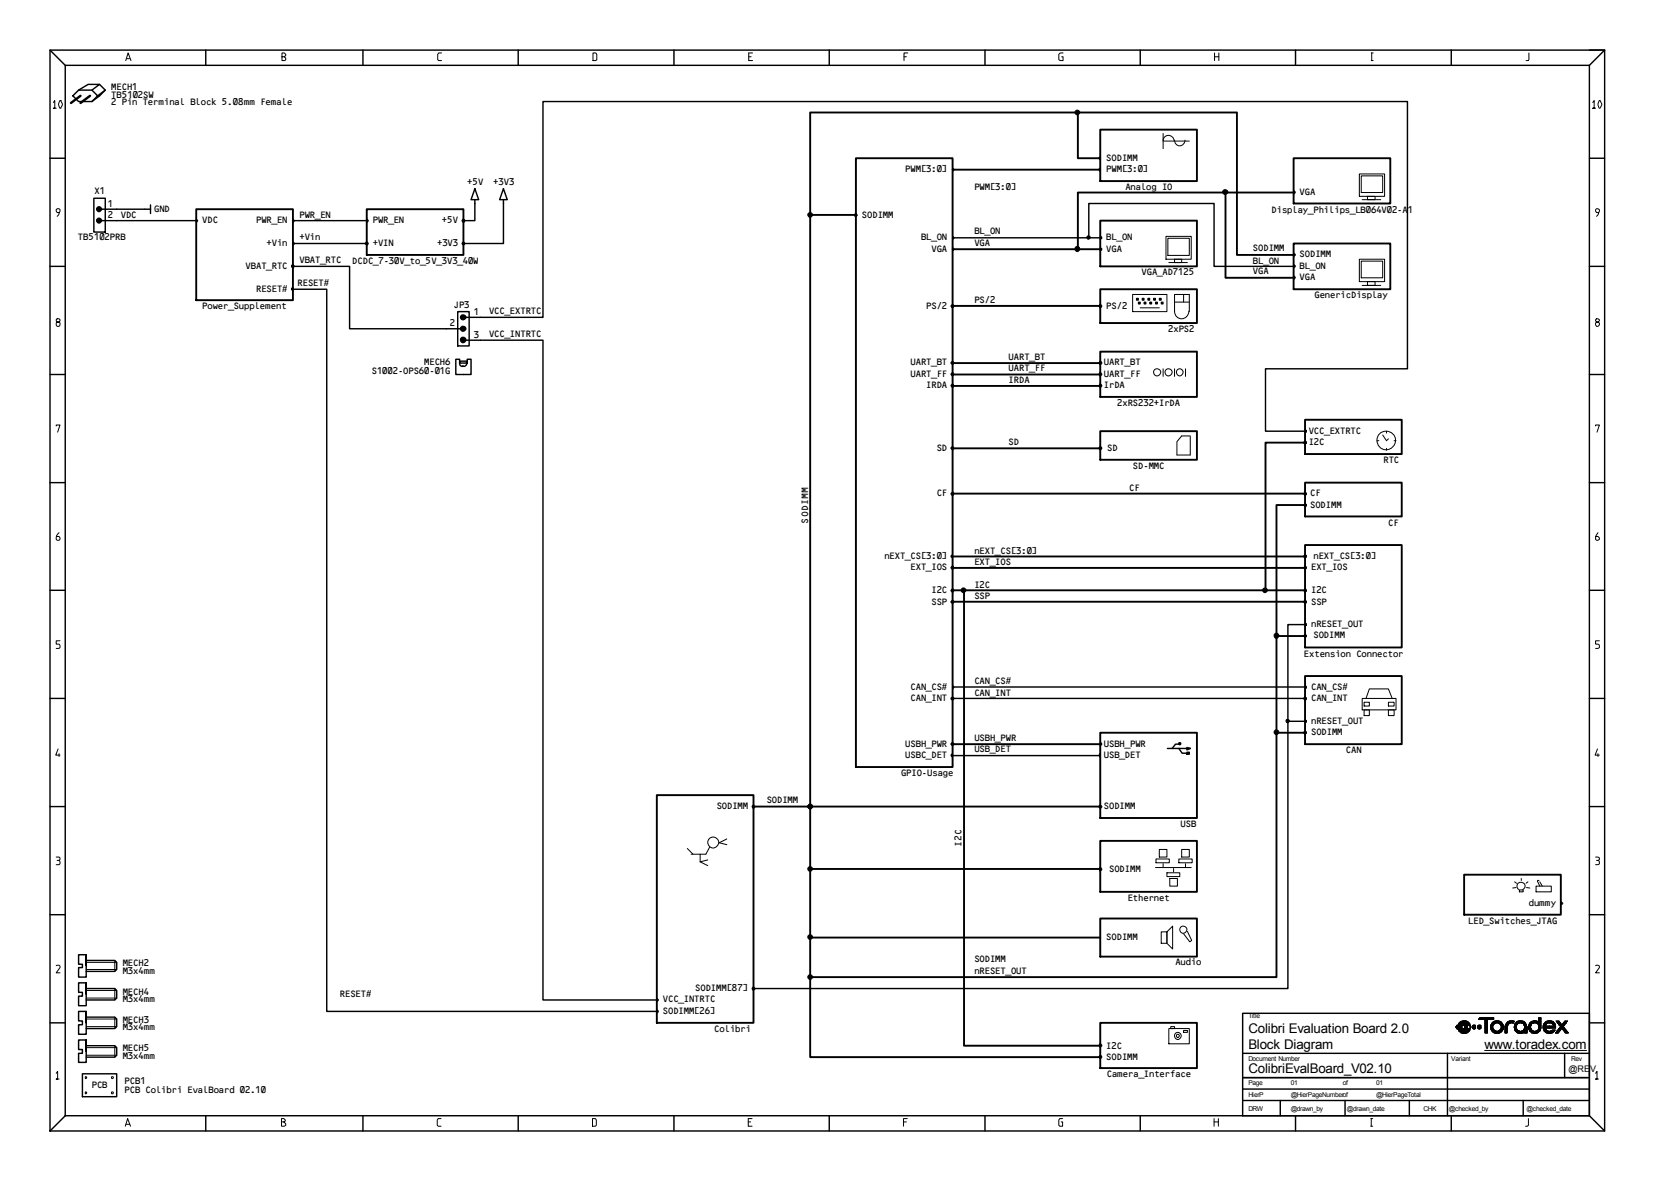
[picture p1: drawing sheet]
<svg xmlns="http://www.w3.org/2000/svg" width="297mm" height="210mm" viewBox="0 0 297 210" stroke-linecap="round" stroke-linejoin="round" font-family="sans-serif">
<g fill="none" stroke="#000" stroke-width=".25">
<path d="M8.9 8.9h276.3v192.1h-276.3zM8.9 8.9l2.7 2.7M11.6 11.6h270.9v186.7h-270.9zM14 16h2.3l1.1 1-1.1 1h-2.3l-1-1zM14 16l1.7-1h2l-1.4 1M17.7 15l1 1-1.3 1M18.7 16l-1 1-1.4 1M36.6 8.9v2.7M64.5 8.9v2.7M92.1 8.9v2.7M119.8 8.9v2.7M147.4 8.9v2.7"/>
<path d="M175.1 8.9v2.7M202.7 8.9v2.7M230.3 8.9v2.7M258 8.9v2.7M282.5 8.9h2.7l-2.7 2.7M8.9 28.1h2.7M16.7 35.2h2v6h-2zM17.7 37.2h9.1M17.7 39.2h17.2M26.8 36.4v1.5M52.1 39.2h13.1M84.4 33.5l.7 2h-1.4z"/>
<path d="M84.4 35.5v3.7h-2M89.5 33.5l.7 2h-1.4zM89.5 35.5v7.8h-7.1M282.5 28.1h2.7M8.9 47.3h2.7M52.1 47.3h10v11.1h20.3M52.1 51.4h6v128.4h58.7M52.1 43.3h13.1M81.4 55.4h2v6.1h-2zM82.4 56.4h14.1v-38.4h153.7v47.5h-25.2v11.1h7M169.3 42.3h26.3M193.5 42.3v-6.1h22.3v11.1h14.2"/>
<path d="M282.5 47.3h2.7M8.9 66.6h2.7M81.7 64.2v-.3h-.7v2.7h2.7v-2.7h-.6v.3M81.7 64.4a.51 .51 0 0 0 .1 .6 .51 .51 0 0 0 .6 .1 .47 .47 0 0 0 .6-.5l-.1-.2M81.7 64.2h1.4v.3h-1.4zM82.4 60.5h14.1v117.2h20.3M282.5 66.6h2.7M8.9 85.8h2.7M282.5 85.8h2.7M8.9 104.9h2.7M232 111h-3.1v17.2h3.1M282.5 104.9h2.7"/>
<path d="M8.9 124.1h2.7M169.3 124.1h62.7M169.3 122.1h62.7M169.3 134.3h26.3M207.5 133h4.1M209.5 133l.6 .9h1.1M209.6 132h.2v.3h-.2zM209.7 132.3h-.7l-.6 .7M211 132.9l.6 .1-.6 .3zM211 133.7h.4v.3h-.4zM228.9 128.2v47.5h-95M282.5 124.1h2.7"/>
<path d="M8.9 143.4h2.7M282.5 143.4h2.7M8.9 162.6h2.7M15.3 169.7v4h-1.3v-1.7h.6v-.6h-.6v-1.7h1.3v1.9M15.3 170.7h5.1l.3 .3v1.3l-.3 .3h-5.1M15.3 174.7v4h-1.3v-1.6h.6v-.7h-.6v-1.7h1.3v2M15.3 175.7h5.1l.3 .3v1.4l-.3 .3h-5.1M15.3 179.8v4h-1.3v-1.7h.6v-.6h-.6v-1.7h1.3v2M282.5 162.6h2.7M8.9 181.8h2.7M11.6 198.3l-2.7 2.7M14.6 190.9h6.1v4h-6.1z"/>
<path d="M15.3 180.8h5.1l.3 .3v1.4l-.3 .3h-5.1M15.3 184.8v4h-1.3v-1.6h.6v-.7h-.6v-1.7h1.3v2.1M15.3 185.9h5.1l.3 .3v1.4l-.3 .3h-5.1M36.6 198.3v2.7M64.5 198.3v2.7M92.1 198.3v2.7M119.8 198.3v2.7M147.4 198.3v2.7M175.1 198.3v2.7M202.7 198.3v2.7M220.9 180.1h61.6v18.2h-61.6zM220.9 187.2h61.6"/>
<path d="M220.9 191.5h61.6M220.9 193.6h61.6M220.9 195.6h61.6M227.6 195.6v2.7M230.3 198.3v2.7M239.1 195.6v2.7M250.5 195.6v2.7M257.3 187.2v11.1M258 198.3v2.7M270.8 195.6v2.7M278.1 187.2v4.3M282.5 198.3l2.7 2.7"/>
<path d="M282.5 181.8h2.7"/>
</g>
<g fill="none" stroke="#000" stroke-width=".18">
<path d="M9.5 18.2l.2-.3v1.3h-.2h.5M10.6 18l.2-.1 .3 .6-.3 .7h-.1a1.05 1.05 0 0 1-.1-1.2zM22.4 10.8l.4-1.4 .5 1.4M22.5 10.4h.5M50.1 10.1h.4l.3-.3-.3-.4h-.4v1.4h.5l.2-.2v-.3l-.3-.2M78.5 9.4h-.5l-.2 .3v.9l.2 .2h.5M105.4 9.4h.5l.2 .3v.9l-.2 .2h-.5zM133.1 10.1h.4M133.8 9.4h-.7v1.4h.7M160.7 10.1h.4M161.4 9.4h-.7v1.4M189 9.4h-.5l-.3 .3v.9l.3 .2h.5v-.7h-.3"/>
<path d="M215.9 9.4v1.4M215.9 10.1h.8M216.7 9.4v1.4M243.8 10.8h.3M243.8 9.4h.3M243.8 9.4v1.4M271.8 9.4v1.2l-.1 .2h-.4M283.1 18.2l.3-.3v1.3h-.3h.5M284.2 18h.3l.2 .5-.2 .6-.2 .1a1.05 1.05 0 0 1-.1-1.2zM10.5 37.8h-.3l-.2-.3v-.2l.2-.2h.3a.82 .82 0 0 1-.1 1.1l-.2 .3M34.9 38.9v.7M35 39v.5"/>
<path d="M35.1 39.1v.3M35.1 39.1v.2M52.1 38.9v.7M52.2 39v.5M52.2 39.1v.3M52.3 39.1v.2M65.2 38.9v.7M65.3 39v.5M65.4 39v.5M65.4 39.1v.2M82.1 39.1v.2M82.2 39v.5"/>
<path d="M82.3 39v.5M82.4 38.9v.7M82.5 39v.5M82.6 39.1v.2M151.9 38.1v.3M152 38v.5M152.1 37.9v.6M152.2 37.9v.6M152.3 38.1v.3M152.4 38.2v.1M169.3 29.8v.7M169.4 29.9v.5"/>
<path d="M169.5 30v.2M169.6 30.1v.1M195.3 28v.2M195.3 30.1v.1M195.4 28v.2M195.4 30v.2M195.5 27.9v.5M195.5 29.9v.5M195.6 27.8v.7M195.6 29.8v.7M206.8 25a.97 .97 0 0 1 .9-.9 .97 .97 0 0 1 1 .9M206.8 23.7v2.7"/>
<path d="M206.8 25.1h4.6M208.8 24.9a.93 .93 0 0 0 .9 1 .93 .93 0 0 0 1-1M230 33.9v.7M230 33.9v.6M230.1 34v.4M230.2 34.1v.2M241.6 30.9h4.5v4h-4.5zM242 31.3h3.8v2.9h-3.8zM242.1 35.5h3.3M243.1 34.9h1.3v.6h-1.3zM284.1 37.8h-.3l-.2-.3v-.2l.2-.2 .5 .2-.2 .9-.3 .3M10 56.8l.2 .4h.3l.2 .2v.4l-.2 .2h-.3l-.2-.2v-.4l.2-.2h.3l.2-.4-.2-.1h-.3z"/>
<path d="M51.8 47.2v.2M51.8 51.2v.3M51.9 47.1v.4M51.9 51.2v.4M52 47.1v.5M52 51.1v.6M52.1 42.9v.7M52.1 47v.7M52.1 51.1v.6M52.2 43v.5M52.2 47.1v.5M52.2 43.1v.3"/>
<path d="M52.2 47.2v.2M52.3 43.2v.2M52.3 47.3v.1M64.9 43.2v.2M65 43.1v.3M65.1 43v.5M65.2 42.9v.7M65.3 43v.5M65.4 43.1v.3M65.4 43.2v.2M82.1 43.2v.2M82.2 43.1v.3"/>
<path d="M82.3 43v.5M82.4 42.9v.7M82.5 43v.5M82.5 43.1v.3M82.6 43.2v.2M169.1 54.3v.2M169.2 54.2v.4M169.2 54.1v.6M169.3 41.9v.7M169.3 44v.6M169.3 54v.7M169.4 42v.5"/>
<path d="M169.4 44v.5M169.4 54.1v.6M169.5 42.1v.3M169.5 44.1v.4M169.5 54.3v.2M169.6 42.2v.1M169.6 44.2v.2M169.6 54.4v.1M195.3 54.4v.1M195.4 54.3v.2M195.5 54.1v.6M195.6 41.9v.7"/>
<path d="M195.6 44v.6M195.6 54v.7M195.7 42v.5M195.7 44v.5M195.7 54.1v.6M195.7 42.1v.3M195.7 44.1v.4M195.7 54.2v.4M195.8 42.1v.3M195.8 44.1v.4M195.8 54.3v.2M201.3 52.3h6.1v3.1h-6.1z"/>
<path d="M202.7 54.7h3.4M207.3 42h4.5v4.1h-4.5zM207.6 42.3h3.8v3.1h-3.8zM207.8 46.7h3.3M208.8 55.3a1.27 1.27 0 0 0 1.3 1.4 1.27 1.27 0 0 0 1.2-1.4M208.8 46.1h1.3v.6h-1.3zM208.8 55.4v-3.1h2.6v3.1M208.8 53.7h2.6M210.4 52.3v1.4M230 45v.6M230 47v.7M230 49v.7"/>
<path d="M230 45.1v.5M230 47.1v.5M230 49v.6M230.1 45.1v.4M230.1 47.1v.4M230.1 49.1v.4M230.2 45.1v.3M230.2 47.2v.2M230.2 49.2v.3M241.6 46.1h4.5v4h-4.5zM242 46.4h3.8v3h-3.8zM242.1 50.7h3.3"/>
<path d="M243.1 50.1h1.3v.6h-1.3zM283.8 56.7l-.2 .1 .2 .4 .5 .2v.4l-.2 .2h-.3l-.2-.2v-.4l.2-.2h.3l.2-.4zM10 75.7v-.2h.7l-.5 1.3M169.1 64.4v.2M169.1 66.4v.2M169.1 68.4v.3M169.1 79.5v.3M169.2 64.3v.4M169.2 66.3v.4M169.2 68.3v.5M169.2 79.4v.5M169.2 64.3v.5"/>
<path d="M169.2 66.2v.6M169.3 64.2v.7M169.3 66.2v.7M169.3 68.3v.5M169.3 79.3v.7M169.4 64.3v.5M169.4 66.2v.6M169.4 68.3v.5M169.4 79.4v.5M169.5 64.4v.2M169.5 66.4v.2M169.5 68.4v.3"/>
<path d="M169.5 79.5v.3M169.6 64.4v.2M169.6 66.5v.1M169.6 68.5v.1M169.6 79.6v.2M195.3 64.4v.2M195.3 66.5v.1M195.3 68.5v.1M195.3 79.6v.2M195.4 64.4v.2M195.4 66.4v.2M195.4 68.4v.3"/>
<path d="M195.4 79.5v.3M195.5 64.3v.5M195.5 66.2v.6M195.5 68.3v.5M195.5 79.4v.5M195.6 64.2v.7M195.6 66.2v.7M195.6 68.3v.5M195.6 79.3v.7M195.7 64.3v.5M195.7 66.2v.6M195.7 68.3v.5"/>
<path d="M195.7 79.4v.5M195.7 64.3v.4M195.7 66.3v.4M195.8 64.4v.2M195.8 66.4v.2M195.8 68.4v.3M195.8 79.5v.3M206.8 65.5v1.4M208.8 65.5v1.4M210.7 65.5v1.4M211.6 77.6v3.3h-2.4v-2.3M211.6 77.5h-1.5l-.9 1"/>
<path d="M231.7 78.6v.2M231.8 78.5v.3M231.9 78.4v.5M232 76.3v.7M232 78.3v.7M232.1 76.4v.5M232.1 78.4v.5M232.2 76.5v.3M232.2 78.5v.3M244.8 78.3h.3M245.8 77.3l.7 1 .3-.3M246.5 76.6v.4"/>
<path d="M246.5 79.7v.3M247.8 78.3h.4M283.6 75.7v-.2h.7l-.4 1.3M10.5 94.7a.98 .98 0 0 0-.3 1.3h.3l.2-.1v-.3l-.2-.3h-.4M169.1 87.6v.3M169.1 98.7v.3M169.2 87.6v.4M169.2 98.7v.4M169.2 87.5v.6M169.2 98.7v.5M169.3 87.4v.7M169.3 98.6v.6"/>
<path d="M169.4 87.5v.6M169.5 87.6v.3M169.6 87.7v.1M231.7 87.7v.1M231.7 89.7v.1M231.7 98.8v.2M231.8 87.6v.3M231.8 89.7v.2M231.8 98.7v.3M231.9 87.5v.6M231.9 89.5v.5M231.9 98.7v.5"/>
<path d="M232 87.4v.7M232 89.4v.7M232 98.6v.6M232.1 87.5v.6M232.1 89.5v.5M232.1 98.7v.5M232.2 87.6v.4M232.2 89.6v.4M232.2 98.7v.4M232.2 87.6v.3M232.2 89.7v.2M232.2 98.7v.3"/>
<path d="M284.1 94.7a1.41 1.41 0 0 0-.5 1.2l.2 .1 .5-.1v-.3l-.2-.3h-.4M10.7 113.9h-.7v.6h.5l.2 .2v.4l-.2 .1h-.5M169.1 100.8v.2M169.1 104.8v.3M169.1 106.9v.2M169.2 100.7v.4M169.2 104.7v.5M169.2 106.8v.4M169.2 100.6v.6M169.2 104.7v.6M169.2 106.7v.5M169.3 100.6v.7"/>
<path d="M169.3 104.6v.7M169.3 106.6v.7M169.4 100.6v.6M169.4 104.7v.6M169.4 106.7v.5M169.5 100.8v.2M169.5 104.8v.3M169.5 106.9v.2M169.6 100.9h.1M169.6 104.9v.1M169.6 106.9v.1M231.7 100.9h.1"/>
<path d="M231.7 104.9v.1M231.7 106.9v.1M231.7 113v.1M231.8 100.8v.2M231.8 104.8v.3M231.8 106.9v.2M231.8 112.9v.2M231.9 100.6v.6M231.9 104.7v.6M231.9 106.7v.5M231.9 112.8v.5M232 100.6v.7"/>
<path d="M232 104.6v.7M232 106.6v.7M232 110.7v.7M232 112.7v.7M232.1 100.6v.6M232.1 104.7v.6M232.1 106.7v.5M232.1 110.8v.5M232.1 112.8v.5M232.2 100.7v.4M232.2 104.7v.5M232.2 106.8v.4"/>
<path d="M232.2 110.8v.4M232.2 112.9v.3M232.2 100.8v.2M232.2 104.8v.3M232.2 106.9v.2M232.2 112.9v.2M284.3 113.9h-.7v.6h.5l.2 .2-.1 .5h-.6M10.3 133.1l-.4 1.1h.8M10.5 134v.5M169.1 124.1v.2M169.1 132.1v.2M169.1 134.1v.3"/>
<path d="M169.2 124v.4M169.2 132v.4M169.2 134v.5M169.2 123.9v.5M169.2 132v.5M169.3 121.8v.6M169.3 123.8v.7M169.3 131.9v.7M169.3 134v.6M169.4 121.8v.6M169.4 123.9v.5M169.4 132v.5"/>
<path d="M169.5 122v.3M169.5 124.1v.2M169.5 132.1v.2M169.6 122.1v.1M169.6 124.1v.1M169.6 132.2v.1M195.3 134.2v.1M195.4 134.1v.3M195.5 134v.5M195.6 131.9v.7M195.6 134v.6M195.7 132v.5"/>
<path d="M195.7 132v.4M195.8 132.1v.2M231.7 124.1v.1M231.7 130.1v.2M231.8 124.1v.2M231.8 130.1v.2M231.9 123.9v.5M231.9 130v.5M232 121.8v.6M232 123.8v.7M232 127.9v.6M232 129.9v.7"/>
<path d="M232.1 121.8v.6M232.1 123.9v.5M232.1 127.9v.6M232.1 130v.5M232.2 121.9v.5M232.2 124v.4M232.2 128v.4M232.2 130.1v.3M232.2 122v.3M232.2 124.1v.2M232.2 130.1v.2M242.1 124.1h6.1v2.1h-6.1z"/>
<path d="M242.5 126.2h.9v1h-.9zM242.5 124.8h.9v.7h-.9zM242.8 124.1l.6-1.7h3.4l.7 1.7M246.8 126.2h1v1h-1zM246.8 124.8h1v.7h-1zM284 133.1l-.5 1.1h.8M284.1 134v.5M10 152.3h.5l.2 .2v.3l-.2 .1M10.2 152.9l.4 .1 .1 .5-.2 .2h-.5M122.2 150.8l1 1M124.5 153.2l1.3 .7M124.5 151.8v1.4"/>
<path d="M125.8 152.8l-1.3 .4M126.2 150.6l-.7 1.2h-2.6M129.2 149.1l-1.4 .7 1.4 .3M133.7 143.3v.1M133.8 143.2v.4M133.9 143.1v.5M133.9 143v.7M134 143.1v.5M134.1 143.3v.2M134.2 143.3v.1M195.3 143.3v.1M195.3 154.4v.1"/>
<path d="M195.4 143.3v.2M195.4 154.4v.2M195.5 143.1v.5M195.5 154.2v.6M195.6 143v.7M195.6 154.1v.7M195.7 143.1v.5M195.7 154.2v.6M195.7 143.2v.4M195.7 154.3v.4M195.8 143.3v.2M195.8 154.4v.2"/>
<path d="M205.4 154.2h6.4M205.5 152.7h2.4v.6h-2.4zM206.1 151h1.3v1.3h-1.3zM206.8 153.5v.6M207.4 155.1h2.3v.7h-2.3zM207.9 156.1h1.4v1.4h-1.4zM208.6 154.4v.6M209.5 152.7h2.4v.6h-2.4zM210.1 151h1.3v1.3h-1.3zM210.7 153.5v.6M269.2 156.7l.4 .3M269.5 157.7l-.6 .1"/>
<path d="M270 158.1a.68 .68 0 0 1-.2-1 .68 .68 0 0 1 1.1 0 .68 .68 0 0 1-.2 1M270.1 158.2h.7v.3h-.7zM270.4 156.1v.4M271.4 157.7l.5 .1M271.6 156.7l-.3 .3M273 157.5h2.8v1h-2.8zM273.4 156.8l.3 .7M273.6 156.6l-.3-.1v.2M273.7 156.7l.5 .8M283.6 152.3h.5l.2 .2v.3l-.2 .1M283.8 152.9l.4 .1 .1 .5-.2 .2h-.5M10 171.6l.5-.1 .2 .2v.3l-.7 .9h.7"/>
<path d="M15.3 171h5.4M15.3 172.3h5.4M15.3 176h5.4M15.3 177.4h5.4M20.4 170.7v1.9M20.4 175.7v2M116.8 177.4v.7M116.8 179.4v.7M116.8 177.5v.5M116.8 179.5v.5M116.9 177.6v.3M116.9 179.6v.3"/>
<path d="M117 177.6v.2M117 179.7v.1M133.7 175.6v.2M133.8 175.5v.5M133.9 175.4v.6M134 175.4v.6M134.1 175.6v.3M134.2 175.6v.2M206.4 165.6h1v2.1h-1zM207.4 165.6l1-1v4.1l-1-1zM211.1 165.5l.7 1.6-.3 .3-1.1-1.4M277.5 160.2v.7"/>
<path d="M277.5 160.3v.5M277.6 160.4v.3M277.7 160.5v.2M277.8 160.5v.1M283.6 171.6a.48 .48 0 0 1 .7 .1v.3l-.7 .9h.7M10 190.8l.2-.4v1.4h-.2h.5M15.2 194.1h.2v.1l-.2 .2zM15.2 191.4h.2v.1l-.2 .2zM15.3 181.1h5.4M15.3 182.5h5.4M15.3 186.2h5.4M15.3 187.6h5.4"/>
<path d="M19.8 194.1h.3v.3h-.3zM19.8 191.4h.3v.2h-.3zM20.4 180.8v2M20.4 185.9v2M22.4 199.8h.6M50 199.4h.5l.2-.2v-.1l-.2-.3h-.5v1.4h.5l.3-.2v-.3l-.3-.3M78.4 198.8h-.5l-.2 .3v.9l.2 .2h.5M105.3 198.8h.5l.2 .3v.9l-.2 .2h-.5zM133 199.4h.4M133.7 198.8h-.7v1.4h.7M160.6 199.4h.5M161.3 198.8h-.7v1.4"/>
<path d="M188.9 198.8h-.5l-.2 .3v.9l.2 .2h.5v-.8h-.3M195.3 185.8v.1M195.3 187.8v.1M195.4 185.7v.2M195.4 187.7v.3M195.5 185.5v.6M195.5 187.6v.5M195.6 185.5v.7M195.6 187.6v.5M195.7 185.5v.6M195.7 187.6v.5M195.7 185.6v.4"/>
<path d="M195.8 185.7v.2M195.8 187.7v.3M207.8 182.8h3.6v2.7h-3.6zM208.1 182.5h.7v.3h-.7zM210.4 183.1h.7v.4h-.7zM215.8 199.4h.8M215.8 198.8v1.4M216.6 198.8v1.4M243.7 198.8h.3M243.8 198.8v1.4M258.8 182.5h1M258.8 182.6h1"/>
<path d="M258.8 182.5v.1h1M258.9 182.3h1M258.9 182.4h.9M258.9 182.7h1M258.9 182.7l.1 .1M258.9 182.6v.1M259 182.8h.9M259 182.8l2.3 .1M259.2 182.1h2.1M259.2 182h2.1M259.2 183h2.1M259.2 182.9l.1 .3"/>
<path d="M259.3 182h2M259.3 181.9h1.9M259.3 183.1h2M259.3 183.2h1.9M259.3 181.9l-.1 .3M259.3 183.2l.3 .3M259.4 181.8h1.7M259.4 183.3h1.7M259.5 181.7h1.5M259.6 181.6h1.3M259.6 183.4h1.3M259.6 183.5h1.3"/>
<path d="M259.6 181.6l-.3 .3M259.6 183.5l.2 .1M259.7 181.5h1.2M259.7 183.6h1.2M259.8 181.5l-.2 .1M259.8 182.4v.3l.2 .2M259.9 181.5h.7l.3 .1M259.9 183.6h.7M259.9 182.3l-.1 .1M259.9 182.2v.1M260.1 181.5h-.2M260.3 182.3h.6"/>
<path d="M260.3 182.9h.6M260.3 182.2v.2M260.3 182.7h.6M260.3 182.4l.1 .1M260.4 182.5h.4M260.4 182.6h.4M260.4 182.5v.1M260.8 182.6h-.5v.2M260.8 182.4v.2M260.8 182.6l.1 .1M260.9 182.7v.1M260.9 182.2v.2h-.6"/>
<path d="M260.9 181.6l.3 .3M260.9 183.5l-.1 .1M261.2 181.9l.1 .1M261.2 183.2l-.3 .3M261.3 182.3h.1M261.3 182l.1 .4M261.3 182.7h.1M261.3 182.8h.1M261.3 182.7v.1M261.3 182.9v.2M261.3 182.2l.1 .2M261.3 182.8l-.1 .1"/>
<path d="M261.3 183.1l-.1 .1M261.4 182.2h-2.4l-.2 .3M261.4 182.4v.3M261.4 182.6l-.1 .1M261.4 182.7l-.1 .2M261.7 182.5h.6M261.7 182.6h.6M261.7 182.6l.1 .1M261.8 182.3h.5M261.8 182.7h.5M261.8 182.3v.1M261.9 182.8h.3"/>
<path d="M262.3 182.4h-.6v.2M262.3 182.3v.5l-.5-.1M262.6 182.5h.6M262.6 182.6h.6M262.6 182.5v.1h.6M262.7 182.3l.5-.1v.6h-.5v-.2M262.7 182.3h.5M262.7 182.4h.5M262.7 182.7h.5M262.7 182.3v.1M262.7 182.4l-.1 .1M262.9 181.1h2.6"/>
<path d="M262.9 181h2.6M262.9 182.8h.2M263 180.9h2.5M263.1 180.9h2.4v.3h-2.6zM263.9 186.7h18.1M264 182.2h.4M264 182.1h.4M264 182h.4M264 181.9h.4M264 181.8h.4M264 181.7h.4M264 181.6h.4"/>
<path d="M264 181.5h.4M264 181.4h.4M264 181.3h.4M264 182.3h.4M264 182.4h.4M264 182.5h.4M264 182.6h.4M264 182.7h.4M264 182.8h.4M264 182.9h.4M264 183h.4M264 183.1h.4"/>
<path d="M264 183.2h.4M264 183.3h.4M264 183.4h.4M264 183.5h.4M264 181.2v2.4h.4v-2.4M265 182.2h.4M265 182.3h.3M265 182.4h.3M265 182.5h.3M265 182.6h.3M265 182.7h.3M265 182.8h.4"/>
<path d="M265 182.9h.5M265 182.2v.7M265 182.9l.1 .2M265.1 182.1h.4M265.1 182h.5M265.1 183h.4M265.1 183.1h.5M265.1 183.1l.2 .2M265.1 182l-.1 .2M265.2 182h.4M265.2 181.9h.7M265.2 183.1h.4"/>
<path d="M265.2 183.2l.7 .1M265.3 181.8h1.7M265.3 183.3h1.6M265.3 181.8l-.2 .2M265.3 183.3l.1 .2M265.3 181.7h1.6M265.3 183.4h1.6M265.3 182.3v.5l.3 .3M265.4 181.6h1.5M265.4 181.6l.4-.1a1.15 1.15 0 0 1 1.2 .4M265.4 183.5h1.4M265.4 181.6l-.1 .2"/>
<path d="M265.5 181.5h1.2M265.5 182.1l-.2 .2M265.6 182l-.1 .1M265.6 181.9v.1M265.6 183.1h.1M265.6 183.1l.2 .1M265.8 183.6h.6M265.9 181.8l-.1 .1M266.3 183.2h.7M266.4 181.9h.6M266.4 181.8v.1M266.4 183.2l-.2 .1"/>
<path d="M266.5 183.1h.5M266.5 181.9l.1 .1M266.6 182h.5M266.6 183.1h.5M266.6 182l.1 .1M266.7 182.1h.5M266.7 183h.4M266.7 182.1l.2 .2M266.8 182.2h.4M266.8 182.9h.4M266.9 182.3h.3M266.9 182.4h.3"/>
<path d="M266.9 182.5h.3M266.9 182.6h.3M266.9 182.7h.3M266.9 182.8h.3M266.9 182.8l-.5 .4M266.9 182.3v.5M266.9 183.3l-.1 .2M267 181.9l.2 .3M267 183.2l-.1 .1M267.2 182.2v.7M267.2 182.9l-.2 .3M267.5 182.3h.5"/>
<path d="M267.5 182.4h.5M267.5 182.5h.4M267.5 182.6h.4M267.5 182.7h.4M267.5 182.8h.4M267.5 182.9h.4M267.5 183h.4M267.5 183.1h.4M267.5 183.2h.4M267.5 183.3h.4M267.5 183.4h.4M267.5 183.5h.4"/>
<path d="M267.6 182.2h.5M267.6 182.1h.5M267.7 182h.4M267.7 182h.5M267.8 181.9l-.3 .5M267.9 181.8h1.2M267.9 181.7h1.2M268 181.6h1.2M268.1 182.2l-.2 .2v1.2h-.4v-1.2M268.1 181.5h1.1M268.1 182v.2M268.2 181.9v.1"/>
<path d="M268.2 182h-.1M268.6 181.8l-.8 .1M269.2 182.5h.4M269.2 182.6h.4M269.2 182.6v.1M269.2 182.2h.4M269.2 182.1h.5M269.2 182h.5M269.2 181.5h-.9l-.5 .4M269.2 182.3h.4M269.2 182.4h.4M269.2 182.7h.4"/>
<path d="M269.2 182.8h.4M269.2 182.9h.5M269.2 183h.5M269.2 183.1h.5M269.2 181.5l-.2 .4-.1-.1M269.2 182v.4M269.2 182.7v.4M269.2 182.4v.2M269.2 183.1l.3 .2M269.3 182h.5M269.3 181.9h.7M269.3 183.1h.5"/>
<path d="M269.3 183.2l.9 .1M269.5 181.8h1.7M269.5 183.3h1.9M269.5 181.8l-.3 .2M269.5 183.3l.1 .2M269.6 181.7h1.4M269.6 181.6h1.4M269.6 183.4h1.8M269.6 183.5h1.3M269.6 183.5l1.2 .1M269.6 181.6l-.1 .2M269.6 182.2v.7l.1 .2"/>
<path d="M269.7 181.5h1.1M269.7 182.1l-.1 .1M269.7 183.1l.1 .1M269.8 181.9l-.1 .2M269.9 183.6l.6 .1M270.1 181.8l-.2 .1M270.5 181.9h.7M270.5 181.8l.1 .1M270.6 183.6l-.2 .1M270.8 183.1h.6M270.8 181.9v.1M270.8 182.1h.5"/>
<path d="M270.8 182h.5M270.8 182h.4M270.8 181.5h-.9l-.3 .1M270.8 183h.6M270.8 181.5l.4 .4M270.8 182.1l.2 .2M270.8 182v.1M270.8 183v.1M270.8 183.1v.1M270.9 182.2h.5M270.9 182.9h.5M271 182.3h.4"/>
<path d="M271 182.4h.4M271 182.5h.4M271 182.6h.4M271 182.7h.4M271 182.8h.4M271 183.5h.4M271 182.3v.5M271 182.8l-.2 .2M271.2 181.9l.2 .3M271.4 182.4v.2M271.4 182.2v.2M271.4 183.2l-1 .1"/>
<path d="M271.4 182.6v1h-.4v-.2l-.2 .2M271.7 198.8v1.2l-.2 .2h-.3M271.7 182.3h.4M271.7 182.4h.4M271.7 182.5h.3M271.7 182.6h.3M271.7 182.6h.4M271.7 182.7h.4M271.7 182.8h.4M271.7 182.7l.2 .4M271.7 182.4v.3M271.8 182.2h.4"/>
<path d="M271.8 182.1h.4M271.8 182.9h.4M271.8 183h.4M271.9 182h.3M271.9 182h.4M271.9 183.1h.4M271.9 183.1h.5M271.9 183.2h.6M271.9 183.2l.1 .1M271.9 181.9v.1M271.9 183.1v.1M271.9 182l-.2 .4"/>
<path d="M271.9 181.8h2M272 181.7h1.9M272 183.3h1.6M272 183.3l.3 .3M272 182.5l.1 .3M272.1 181.6h1.4M272.1 183.4h1.5M272.1 182.8l.1 .1M272.1 182.3l-.1 .2M272.2 181.5h1.3M272.2 183.5h1.3M272.2 183.6h1.2"/>
<path d="M272.2 182.1v.1M272.2 182.9v.1M272.2 183l.2 .1M272.2 182.2l-.1 .1M272.3 181.5l-.4 .4M272.3 182l-.1 .1M272.4 183.1l.3 .2M272.4 181.9l-.1 .1M272.5 181.8l-.6 .1M272.5 181.5h.6l.4 .1M272.5 183.6h.6M272.6 181.5h-.1"/>
<path d="M273 181.8l.9 .1M273.2 181.9l.3 .2M273.3 182h.6M273.3 183.1h.5M273.4 182h.5M273.4 183.1h.4M273.4 183.1l-.3 .1M273.5 182.2h.4M273.5 182.1h.4M273.5 181.6l.1 .1v-.8h.3v1.8M273.5 182.3h.4M273.5 182.8h.4"/>
<path d="M273.5 182.9h.4M273.5 183h.3M273.5 183.5l-.2 .1M273.5 183l-.1 .1M273.5 182.1v.2M273.5 182.8v.2M273.5 182.3l.1 .2M273.6 181.6h.3M273.6 181.5h.3M273.6 181.4h.3M273.6 181.3h.3M273.6 181.2h.3"/>
<path d="M273.6 181.1h.3M273.6 181h.3M273.6 180.9h.3M273.6 182.4h.3M273.6 182.5h.3M273.6 182.6h.3M273.6 182.7h.3M273.6 182.6l-.1 .2M273.6 182.5v.1M273.7 183.2l-.8 .1M273.7 183.2l-.2 .3M273.8 183.1l-.1 .1"/>
<path d="M273.9 182.7l-.1 .4M274.3 182.3h.4M274.3 182.4h2.2M274.3 182.5h2.2M274.3 182.6h2.2M274.3 182.8h.4M274.3 182.9h.5v.2M274.3 182.7l.2 .5M274.3 182.4v.3M274.4 182.1h.4M274.4 182h.4M274.4 183h.4"/>
<path d="M274.4 183.1h.4M274.5 182h.4M274.5 181.9h.7M274.5 183.1h.4M274.5 183.2l.8 .1M274.5 183.2l.2 .3M274.5 181.9l-.2 .5M274.6 181.8h1.7M274.6 183.3h1.7M274.7 181.7h1.5M274.7 181.7l.4-.2h.7l.6 .4M274.7 183.4h1.5"/>
<path d="M274.7 181.7l-.2 .2M274.7 182.7v.2M274.7 181.6h1.5M274.7 183.5h1.4M274.7 182.2v.2M274.7 183.5l.2 .1M274.8 182v.2h-.5M274.8 181.5h1.2M274.8 183.6h1.2M274.8 183.1l.2 .1M275 181.9l-.2 .1M275.1 183.6h.7"/>
<path d="M275.2 181.8l-.1 .1M275.4 181.5v.3M275.4 182.4v.3M275.7 181.8l.7 .1M275.8 183.1h.6M275.8 181.9l.2 .1M275.8 183.1v.1M275.9 182h.5M275.9 183.1h.5v.1M276 182l.1 .2h.3M276 182h.4M276 183.1h-.2"/>
<path d="M276.1 182.1h.3M276.1 183.5l-.2 .1M276.2 182.3h.3M276.2 182.2v.2M276.4 183.2l-.9 .1M276.4 181.9v.1M276.4 183.2l-.3 .3M276.4 182.2l.1 .2M276.4 182v.2M276.5 182.4v.3h-2.2M276.6 183.5h.5M276.7 181.5h.4"/>
<path d="M276.7 183.3h.5M276.7 183.4h.4M276.8 181.7h.5M276.8 181.6h.4M276.8 183.2h.5M276.9 181.8h.5M276.9 183.1h.5M276.9 181.9h.6M276.9 183h.6M276.9 183.1h.6M276.9 183.6l.7-.9 .7 .9M277 182h.5"/>
<path d="M277 182.9h.5M277.1 182.2h1M277.1 182.1h.5M277.1 182h.4M277.1 182.8h.5M277.2 182.6h.8M277.2 182.7h.9M277.3 182.3h.7M277.3 182.6h.7M277.4 182.4h.6M277.4 182.5h.5M277.7 182.1h.4"/>
<path d="M277.7 182.8h.4M277.8 182h.4M277.8 181.9h.6M277.8 182.9h.4M277.8 183h.5M277.9 182.5l.7-1h-.4l-.6 .7-.5-.7h-.5l.9 1-1 1.1h.5M277.9 183.1h.5M277.9 182.5l.9 1.1h-.6M278 181.8h.5M278 183.1h.5M278 183.2h.5M278 181.7h.5"/>
<path d="M278 181.6h.5M278.1 181.5h.5M278.1 183.3h.5M278.1 183.4h.5M278.1 183.5h.6M283.6 190.8l.3-.4v1.4h-.3h.5M22.3 200.2l.4-1.4 .5 1.4M243.7 200.2h.3"/>
<circle cx="205.7" cy="66.2" r=".64"/>
<circle cx="207.7" cy="66.2" r=".64"/>
<circle cx="209.7" cy="66.2" r=".61"/>
<circle cx="246.4" cy="78.3" r="1.67"/>
<circle cx="126.8" cy="149.7" r=".97"/>
<circle cx="210.4" cy="165.2" r=".64"/>
<circle cx="209.4" cy="184.1" r=".28"/>
<circle cx="209.4" cy="184.1" r=".61"/>
</g>
<g fill="none" stroke="#000" stroke-width=".34">
<path d="M191.6 20h-47.6v167.9h51.6M34.9 37.2h17.2v16.2h-17.2zM65.2 37.2h17.2v8.1h-17.2zM144 38.2h8.1M152.1 28.1h17.2v108.2h-17.2zM169.3 30.2h26.3M195.6 39.2h17.2v8.1h-17.2zM195.6 23h17.2v9.2h-17.2zM195.6 28.1h-4v-8.1h28.3v25.3h10.1M217.8 34.2v15.2h12.2M230 28.1h17.1v8.1h-17.1zM230 34.2h-38.4v10.1"/>
<path d="M169.3 54.4h26.3M169.3 44.3h26.3M195.6 51.4h17.2v6h-17.2zM230 43.3h17.1v8.1h-17.1zM169.3 79.7h26.3M169.3 68.6h26.3M169.3 66.6h26.3M169.3 64.5h26.3M195.6 76.6h17.2v5.1h-17.2zM195.6 62.5h17.2v8h-17.2zM232 74.6h17.2v6.1h-17.2zM232 78.7h-7v26.2"/>
<path d="M169.3 98.9h62.7M169.3 87.7h62.7M232 96.9h17.2v18.2h-17.2zM232 85.8h17.2v6h-17.2zM232 89.8h-5.1v40.4h5.1M169.3 100.9h62.7M169.3 104.9h62.7M169.3 106.9h62.7M171.4 104.9v81h24.2M226.9 113h5.1M169.3 132.3h26.3M195.6 130.2h17.2v15.2h-17.2z"/>
<path d="M226.9 130.2v43.5h-82.9M232 120.2h17.2v12.1h-17.2zM116.8 141.3h17.1v40.5h-17.1zM133.9 143.4h61.7M144 154.4h51.6M195.6 149.5h17.2v9h-17.2zM260.3 155.5h17.2v7.1h-17.2zM144 166.6h51.6M195.6 163.3h17.2v6.7h-17.2zM195.6 181.8h17.2v8h-17.2z"/>
</g>
<g fill="#000" stroke="#000" stroke-width=".25">
<circle cx="17.6" cy="37.2" r=".42"/>
<circle cx="17.6" cy="39.2" r=".42"/>
<circle cx="82.3" cy="58.4" r=".45"/>
<circle cx="82.3" cy="56.4" r=".45"/>
<circle cx="82.3" cy="60.4" r=".48"/>
</g>
<path d="M14.3 17l-1.7 1.3M16 17l-1.7 1.3" fill="none" stroke="#000" stroke-width=".42"/>
<g fill="#000" stroke="#000" stroke-width=".18">
<path d="M202 53h.4v.4h-.4z" fill-rule="evenodd"/>
<path d="M202.4 53.7h.3v.3h-.3z" fill-rule="evenodd"/>
<path d="M203 53h.4v.4h-.4z" fill-rule="evenodd"/>
<path d="M203.4 53.7h.3v.3h-.3z" fill-rule="evenodd"/>
<path d="M204 53h.4v.4h-.4z" fill-rule="evenodd"/>
<path d="M204.4 53.7h.3v.3h-.3z" fill-rule="evenodd"/>
<path d="M205.1 53h.3v.4h-.3z" fill-rule="evenodd"/>
<path d="M205.4 53.7h.3v.3h-.3z" fill-rule="evenodd"/>
<path d="M206.1 53h.3v.4h-.3z" fill-rule="evenodd"/>
<path d="M206.4 53.7h.4v.3h-.4z" fill-rule="evenodd"/>
<circle cx="191.5" cy="20" r=".42"/>
<circle cx="144" cy="38.2" r=".42"/>
<circle cx="217.8" cy="34.1" r=".45"/>
<circle cx="191.5" cy="44.2" r=".45"/>
<circle cx="193.5" cy="42.2" r=".31"/>
<circle cx="171.3" cy="104.9" r=".42"/>
<circle cx="224.9" cy="104.9" r=".42"/>
<circle cx="226.9" cy="113" r=".45"/>
<circle cx="226.9" cy="130.1" r=".42"/>
<circle cx="228.9" cy="128.1" r=".31"/>
<circle cx="144" cy="143.3" r=".42"/>
<circle cx="144" cy="154.4" r=".42"/>
<circle cx="144" cy="173.7" r=".42"/>
<circle cx="144" cy="166.5" r=".42"/>
</g>
<g font-size="2.4">
<text x="221.9" y="183.7">Colibri Evaluation Board 2.0</text>
<text x="221.9" y="190.7">ColibriEvalBoard_V02.10</text>
<text x="221.9" y="186.4">Block Diagram</text>
<text x="222" y="186.4">.</text>
<text x="263.9" y="186.5">www.toradex.com</text>
</g>
<g font-size="1.8">
<text x="19.7" y="16">MECH1</text>
<text x="19.7" y="17.4">TB5102SW</text>
<text x="19.7" y="18.7">2 Pin Terminal Block 5.08mm Female</text>
<text x="196.6" y="28.5">SODIMM</text>
<text x="16.8" y="34.6">X1</text>
<text x="83" y="32.9">+5V</text>
<text x="87.6" y="32.9">+3V3</text>
<text x="160.9" y="30.6">PWM[3:0]</text>
<text x="173.1" y="33.7">PWM[3:0]</text>
<text x="196.6" y="30.6">PWM[3:0]</text>
<text x="200" y="33.7">Analog IO</text>
<text x="231" y="34.6">VGA</text>
<text x="19.1" y="38.8">2 VDC</text>
<text x="19.1" y="36.8">1</text>
<text x="27.3" y="37.7">GND</text>
<text x="35.9" y="39.7">VDC</text>
<text x="45.5" y="39.7">PWR_EN</text>
<text x="53.2" y="38.7">PWR_EN</text>
<text x="66.2" y="39.7">PWR_EN</text>
<text x="78.5" y="39.7">+5V</text>
<text x="153.2" y="38.7">SODIMM</text>
<text x="173.1" y="41.7">BL_ON</text>
<text x="226" y="37.8">Display_Philips_LB064V02-A1</text>
<text x="13.8" y="42.7">TB5102PRB</text>
<text x="43.6" y="47.8">VBAT_RTC</text>
<text x="47.3" y="43.7">+Vin</text>
<text x="53.2" y="46.8">VBAT_RTC</text>
<text x="53.2" y="42.7">+Vin</text>
<text x="62.6" y="46.9">DCDC_7-30V_to_5V_3V3_40W</text>
<text x="66.2" y="43.7">+VIN</text>
<text x="77.6" y="43.7">+3V3</text>
<text x="163.7" y="42.7">BL_ON</text>
<text x="165.5" y="44.7">VGA</text>
<text x="173.1" y="43.8">VGA</text>
<text x="196.6" y="42.7">BL_ON</text>
<text x="196.6" y="44.7">VGA</text>
<text x="222.7" y="44.6">SODIMM</text>
<text x="222.7" y="46.8">BL_ON</text>
<text x="231" y="47.8">BL_ON</text>
<text x="231" y="45.7">SODIMM</text>
<text x="45.5" y="51.8">RESET#</text>
<text x="52.8" y="50.9">RESET#</text>
<text x="173.1" y="53.9">PS/2</text>
<text x="202.9" y="49">VGA_AD7125</text>
<text x="222.7" y="48.7">VGA</text>
<text x="231" y="49.8">VGA</text>
<text x="233.6" y="52.9">GenericDisplay</text>
<text x="35.9" y="55">Power_Supplement</text>
<text x="79.9" y="58">2</text>
<text x="80.6" y="54.8">JP3</text>
<text x="84.2" y="56">1</text>
<text x="86.9" y="60">VCC_INTRTC</text>
<text x="86.9" y="55.9">VCC_EXTRTC</text>
<text x="164.6" y="54.9">PS/2</text>
<text x="196.6" y="54.9">PS/2</text>
<text x="207.6" y="59">2xPS2</text>
<text x="75.4" y="65">MECH6</text>
<text x="84.2" y="60">3</text>
<text x="161.8" y="65">UART_BT</text>
<text x="179.2" y="65.9">UART_FF</text>
<text x="179.2" y="63.9">UART_BT</text>
<text x="196.2" y="65">UART_BT</text>
<text x="66" y="66.5">S1002-OPS60-01G</text>
<text x="161.8" y="67">UART_FF</text>
<text x="164.6" y="69">IRDA</text>
<text x="179.2" y="68">IRDA</text>
<text x="196.2" y="69">IrDA</text>
<text x="196.2" y="67">UART_FF</text>
<text x="198.5" y="72.2">2xRS232+IrDA</text>
<text x="232.6" y="77.1">VCC_EXTRTC</text>
<text x="166.5" y="80.1">SD</text>
<text x="179.2" y="79.2">SD</text>
<text x="196.8" y="80.1">SD</text>
<text x="201.3" y="83.3">SD-MMC</text>
<text x="232.6" y="79.1">I2C</text>
<text x="245.9" y="82.3">RTC</text>
<text x="166.5" y="88.2">CF</text>
<text x="200.7" y="87.3">CF</text>
<text x="232.8" y="88.2">CF</text>
<text x="143.7" y="93.1" transform="rotate(-90 143.7 93.1)">SODIMM</text>
<text x="232.8" y="90.3">SODIMM</text>
<text x="246.7" y="93.4">CF</text>
<text x="157.1" y="99.3">nEXT_CS[3:0]</text>
<text x="161.8" y="101.4">EXT_IOS</text>
<text x="173.1" y="100.4">EXT_IOS</text>
<text x="173.1" y="98.4">nEXT_CS[3:0]</text>
<text x="233" y="101.4">EXT_IOS</text>
<text x="233.4" y="99.3">nEXT_CS[3:0]</text>
<text x="165.5" y="107.5">SSP</text>
<text x="165.5" y="105.4">I2C</text>
<text x="173.1" y="104.5">I2C</text>
<text x="173.1" y="106.4">SSP</text>
<text x="233" y="107.5">SSP</text>
<text x="233" y="105.4">I2C</text>
<text x="233" y="111.4">nRESET_OUT</text>
<text x="233.4" y="113.5">SODIMM</text>
<text x="231.7" y="116.7">Extension Connector</text>
<text x="161.8" y="122.6">CAN_CS#</text>
<text x="161.8" y="124.6">CAN_INT</text>
<text x="173.1" y="123.6">CAN_INT</text>
<text x="173.1" y="121.5">CAN_CS#</text>
<text x="233" y="124.6">CAN_INT</text>
<text x="233" y="122.6">CAN_CS#</text>
<text x="173.1" y="131.7">USBH_PWR</text>
<text x="233" y="130.7">SODIMM</text>
<text x="233" y="128.6">nRESET_OUT</text>
<text x="160.1" y="137.9">GPIO-Usage</text>
<text x="160.9" y="132.7">USBH_PWR</text>
<text x="160.9" y="134.7">USBC_DET</text>
<text x="173.1" y="133.7">USB_DET</text>
<text x="196.2" y="132.7">USBH_PWR</text>
<text x="196.2" y="134.7">USB_DET</text>
<text x="239.2" y="133.9">CAN</text>
<text x="127.3" y="143.8">SODIMM</text>
<text x="136.2" y="142.8">SODIMM</text>
<text x="196.2" y="143.8">SODIMM</text>
<text x="209.8" y="147">USB</text>
<text x="170.9" y="150.6" transform="rotate(-90 170.9 150.6)">I2C</text>
<text x="197.1" y="155">SODIMM</text>
<text x="200.4" y="160.1">Ethernet</text>
<text x="271.7" y="161">dummy</text>
<text x="196.6" y="167.1">SODIMM</text>
<text x="260.9" y="164.2">LED_Switches_JTAG</text>
<text x="21.8" y="173.1">M3x4mm</text>
<text x="21.8" y="171.7">MECH2</text>
<text x="173.1" y="173.2">nRESET_OUT</text>
<text x="173.1" y="171">SODIMM</text>
<text x="208.9" y="171.5">Audio</text>
<text x="21.8" y="176.8">MECH4</text>
<text x="21.8" y="178.2">M3x4mm</text>
<text x="60.4" y="177.1">RESET#</text>
<text x="117.8" y="178.2">VCC_INTRTC</text>
<text x="123.5" y="176.1">SODIMM[87]</text>
<text x="21.8" y="181.8">MECH3</text>
<text x="21.8" y="183.1">M3x4mm</text>
<text x="117.8" y="180.2">SODIMM[26]</text>
<text x="126.9" y="183.4">Colibri</text>
<text x="21.8" y="188.2">M3x4mm</text>
<text x="21.8" y="186.9">MECH5</text>
<text x="196.6" y="186.4">I2C</text>
<text x="196.6" y="188.4">SODIMM</text>
<text x="196.7" y="191.4">Camera_Interface</text>
<text x="16.3" y="193.3">PCB</text>
<text x="22.1" y="194.3">PCB Colibri EvalBoard 02.10</text>
<text x="22.1" y="192.7">PCB1</text>
</g>
<text font-size="1.6" x="278.8" y="190.5">@REV</text>
<g font-size="1.2">
<text x="221.9" y="180.9">Title</text>
<text x="221.9" y="188.7">Document Number</text>
<text x="258" y="188.7">Variant</text>
<text x="279.3" y="188.7">Rev</text>
<text x="221.9" y="192.8">Page</text>
<text x="221.9" y="194.9">HierP</text>
<text x="221.9" y="197.5">DRW</text>
<text x="229.4" y="197.5">@drawn_by</text>
<text x="229.4" y="194.9">@HierPageNumberof</text>
<text x="229.4" y="192.8">01</text>
<text x="238.7" y="192.8">of</text>
<text x="239.4" y="197.5">@drawn_date</text>
<text x="244.6" y="194.9">@HierPageTotal</text>
<text x="244.6" y="192.8">01</text>
<text x="253.1" y="197.5">CHK</text>
<text x="257.6" y="197.5">@checked_by</text>
<text x="271.4" y="197.5">@checked_date</text>
</g>
</svg>
